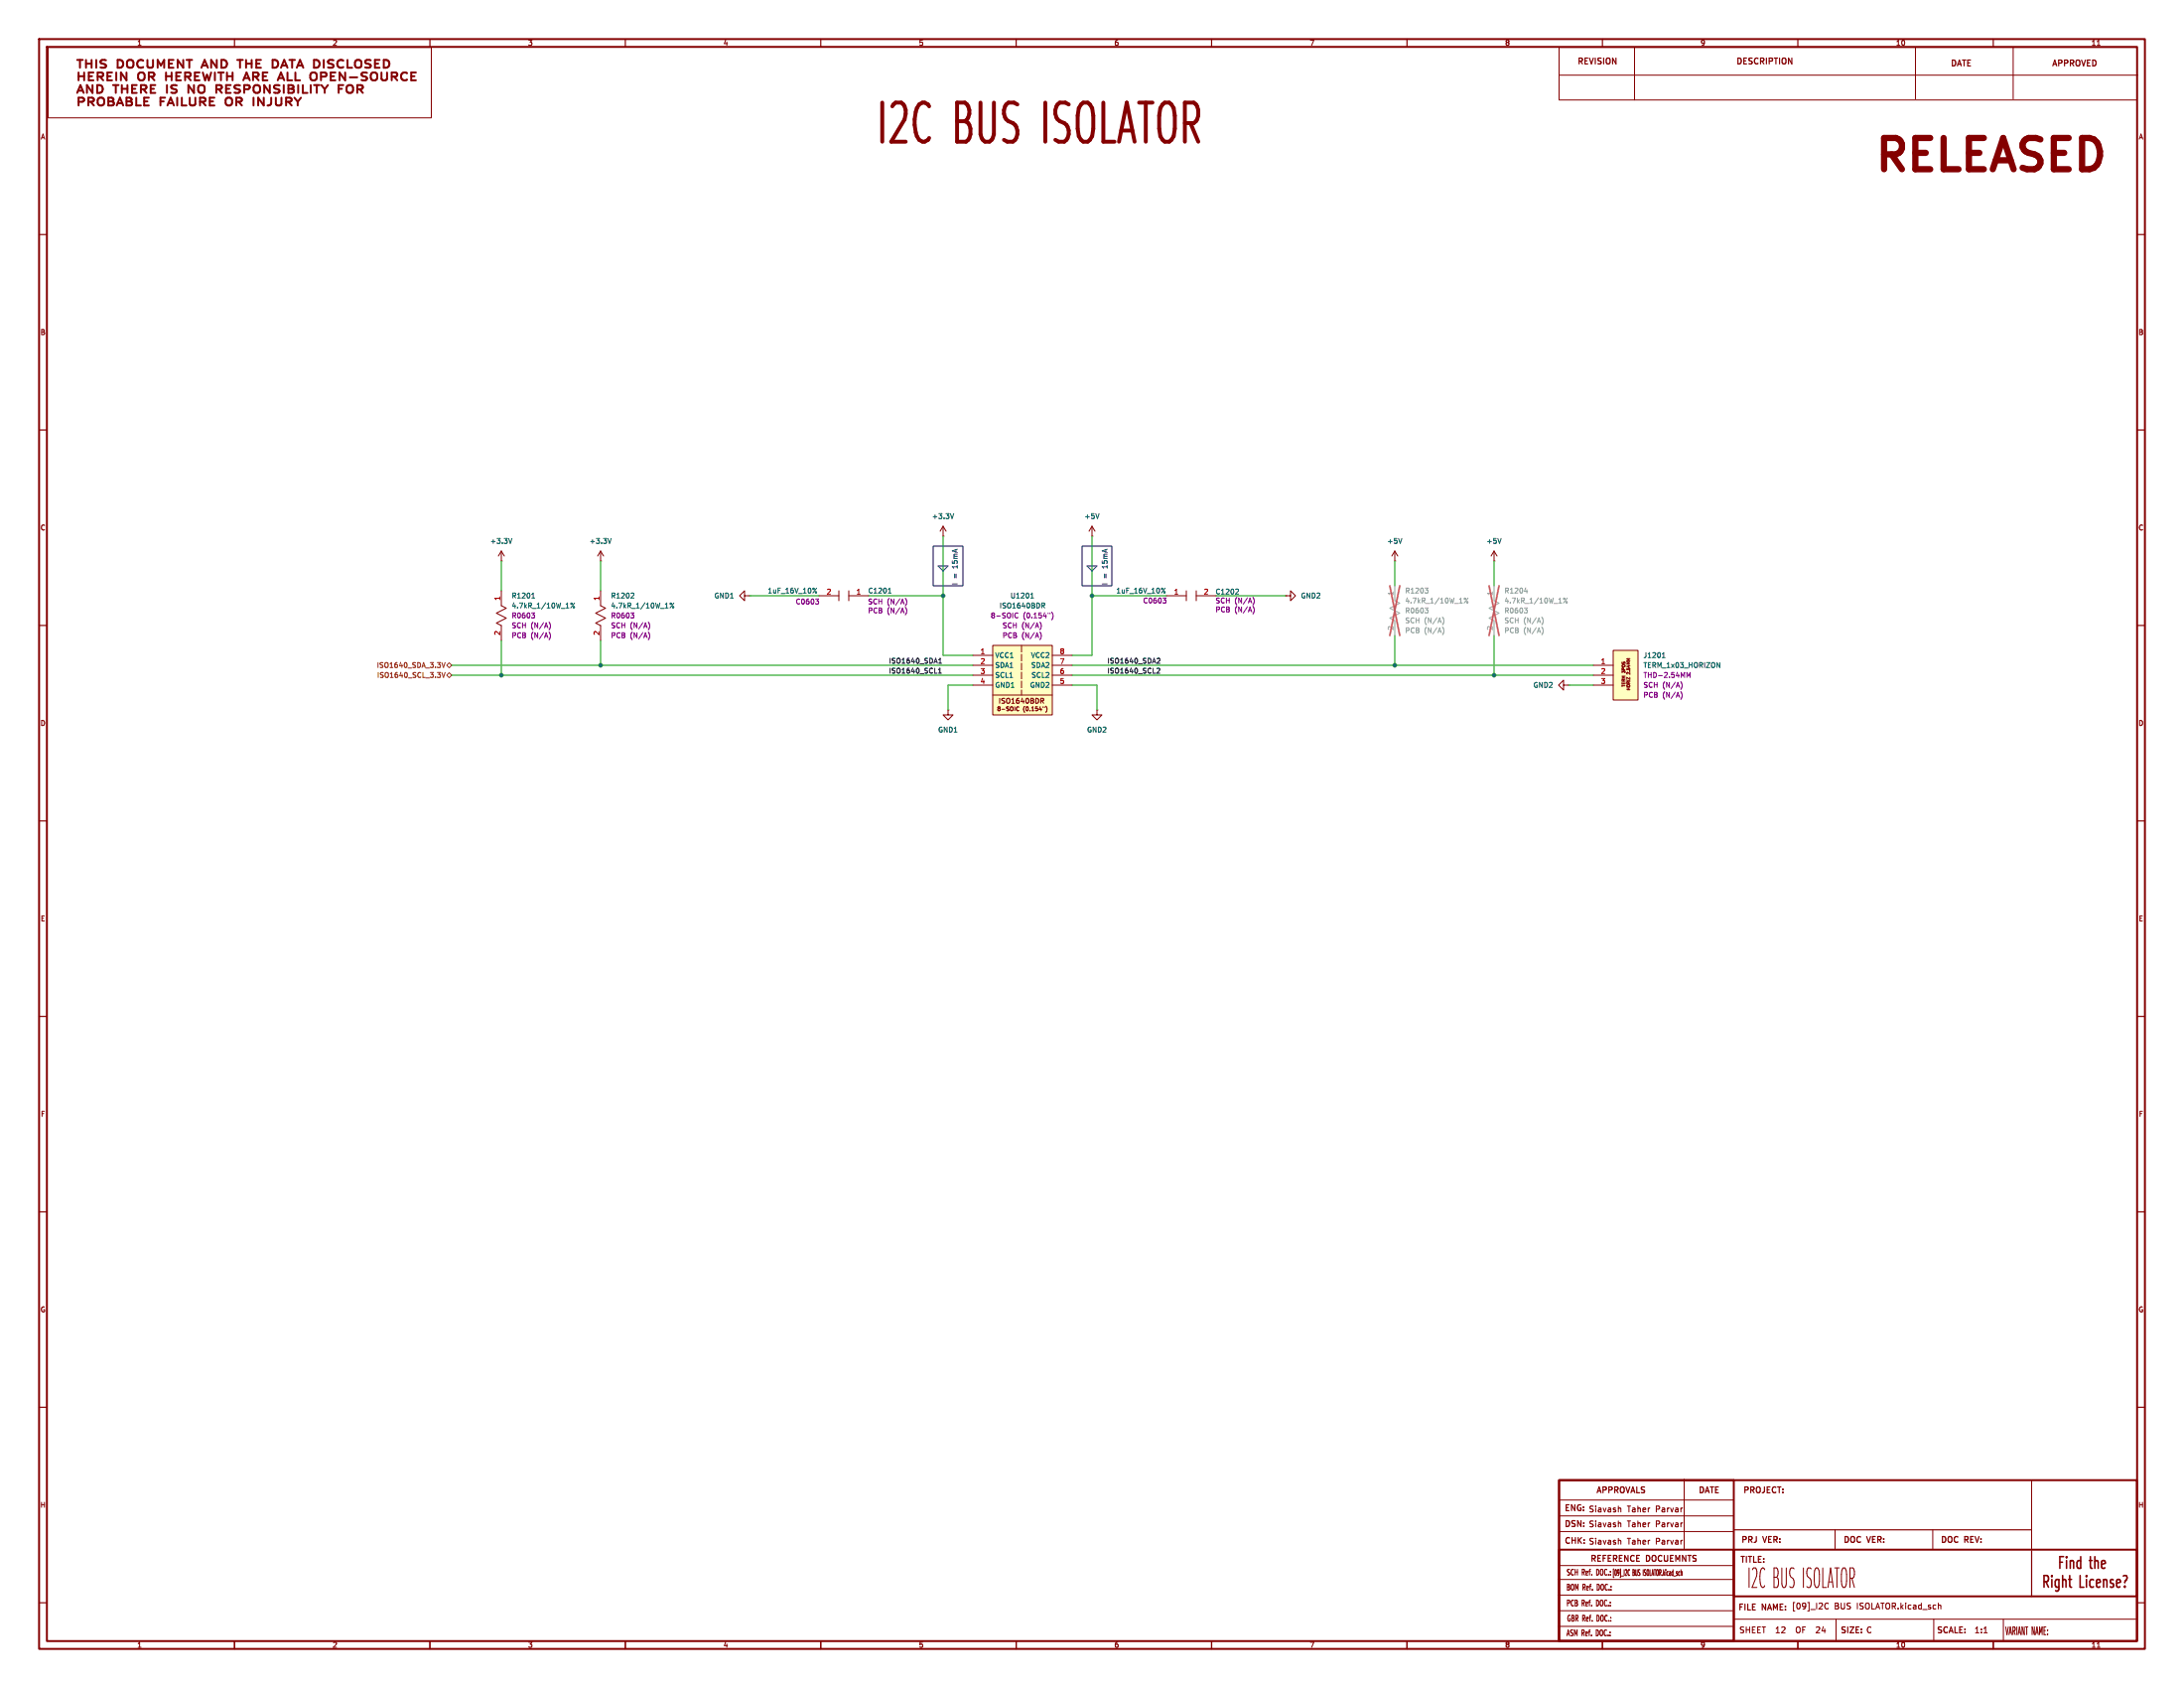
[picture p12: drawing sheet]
<svg xmlns="http://www.w3.org/2000/svg" width="559mm" height="432mm" viewBox="0 0 559 432" stroke-linecap="round" stroke-linejoin="round" font-family="sans-serif">
<g fill="none" stroke="#840000" stroke-width=".5">
<path d="M10 10h538.8v411.8h-538.8zM12 12h534.8v407.8h-534.8zM19.7 15.3h1.5M20.1 18.5v2M20.1 19.5h1.4M20.5 15.3v2M21.5 18.5v2M22 15.3v2M22 16.3h1.4M22.7 19.5h.9M23.4 15.3v2M23.9 18.5h-1.2v2"/>
<path d="M24.6 15.3v2M25 19.6l1.2-.1 .2-.6-.5-.4h-.9v2M25.6 19.6l.8 .9M27.1 15.4a1.04 1.04 0 0 0-1.4 .3l.2 .5 1.1 .4v.5a1.18 1.18 0 0 1-1.3 .1M27.5 19.5h.8M28.7 18.5h-1.2v2h1.2M29.7 18.5v2M30.1 15.3a1.07 1.07 0 0 1 1.4 1 1.07 1.07 0 0 1-1.4 1zM32.4 18.5v2l-1.5-2v2M32.6 15.6a.88 .88 0 0 1 .9-.3 .88 .88 0 0 1 .6 .7v.7a.85 .85 0 0 1-.8 .7 .85 .85 0 0 1-.8-.7zM36.6 15.5a.99 .99 0 0 0-1.5 .8 .99 .99 0 0 0 1.5 .8M37.7 15.3v1.6l.5 .4 .7-.1 .2-.3v-1.6"/>
<path d="M38.1 19.6l1.2-.1 .2-.6-.5-.4h-.9v2M38.7 19.6l.8 .9M40.3 17.3v-2l.9 1.5 .8-1.5v2M42.5 19.5h1.4M42.5 18.5v2M43.2 16.3h.8M43.9 18.5v2M44.4 15.3h-1.2v2h1.2M45.1 19.5h.8M46.3 18.5h-1.2v2M46.9 15.3v2l-1.4-2v2M47.4 19.6l1.2-.1 .2-.6-.5-.4h-.9v2"/>
<path d="M47.7 15.3h1.4M48 19.6l.8 .9M48.4 15.3v2M49.9 19.5h.8M51.1 18.5h-1.2v2M51.5 17.3l.9-2 .8 2M51.8 16.8h1.2M51.9 18.5l.6 2 .5-1.4 .4 1.4 .6-2M55 18.5v2M55.5 15.3v2l-1.5-2v2M55.8 18.5h1.4M56.5 18.5v2"/>
<path d="M56.6 15.3a1.07 1.07 0 0 1 1.5 1 1.07 1.07 0 0 1-1.5 1zM58.1 18.5v2M58.1 19.5h1.4M59.5 18.5v2M60.7 15.3h1.4M61.4 15.3v2M62.5 20h1.2M63 16.3h1.4M63 15.3v2M64.4 15.3v2M64.7 19.6l1.2-.1 .3-.6-.5-.4h-1v2M65.3 19.6l.9 .9"/>
<path d="M65.6 16.3h.8M66.8 15.3h-1.2v2h1.2M67.2 19.5h.9M68.4 18.5h-1.2v2M69.7 15.3a1.07 1.07 0 0 1 1.5 1 1.07 1.07 0 0 1-1.5 1zM71.3 20h1.2M71.9 17.3l.8-2 .9 2M72.1 16.8h1.2M73.6 18.5v2M74 15.3h1.5M74.7 15.3v2M75.6 18.5v2"/>
<path d="M75.9 17.3l.9-2 .8 2M76.2 16.8h1.2M80.3 15.3a1.07 1.07 0 0 1 1.5 1 1.07 1.07 0 0 1-1.5 1zM82.1 19.6l1.2-.1 .3-.6-.5-.4h-1v2M82.8 15.3v2M84.6 19.5h.9M85.3 15.4a1.04 1.04 0 0 0-1.4 .3l.2 .5 1.1 .4v.5a1.18 1.18 0 0 1-1.3 .1M85.8 18.5h-1.2v2M87.8 15.5a.99 .99 0 0 0-1.5 .8 .99 .99 0 0 0 1.5 .8M88.3 18.5v2l-1.4-2v2M88.9 15.3v2h1.2M89.5 19.8h1.9"/>
<path d="M90.9 15.6a.88 .88 0 0 1 .9-.3 .88 .88 0 0 1 .7 .7v.7a.85 .85 0 0 1-.9 .7 .85 .85 0 0 1-.8-.7zM93.9 18.6a1.04 1.04 0 0 0-1.4 .3l.2 .5 1.1 .4 .1 .4M94.9 15.4a1.04 1.04 0 0 0-1.5 .3l.3 .5 1 .4v.5a1.18 1.18 0 0 1-1.3 .1M95.9 16.3h.9M97.1 15.3h-1.2v2h1.2M97.6 18.5v1.7M98.2 15.3a1.07 1.07 0 0 1 1.4 1 1.07 1.07 0 0 1-1.4 1zM99 18.5v1.7M100.2 19.6l1.2-.1 .2-.6-.4-.4h-1v2M100.8 19.6l.8 .9M104.1 18.7a.99 .99 0 0 0-1.2 .1 .99 .99 0 0 0-.2 1.3M105.2 19.5h.9"/>
<path d="M106.4 18.5h-1.2v2h1.2M20.1 26l1.2-.1 .2-.5-.4-.4h-1v2M22.6 26l1.2-.1 .2-.5-.4-.4h-1v2M23.2 26l.8 1M25.1 25.3a.88 .88 0 0 1 .9-.3 .88 .88 0 0 1 .6 .7v.6a.85 .85 0 0 1-.8 .7 .85 .85 0 0 1-.8-.7zM27.7 25h.9l.4 .4-.1 .4-.3 .1 .5 .4-.2 .6-1.2 .1zM27.7 25.9h.9M28.9 21.8h1.4M29.9 27l.8-2 .8 2M30.1 26.4h1.2M32.4 25h.8l.5 .4-.1 .4-.4 .1 .6 .4-.2 .6-1.2 .1zM32.4 25.9h.8"/>
<path d="M34.9 25v2h1.2M35.5 20.3a1.19 1.19 0 0 1 .4-1.8 .82 .82 0 0 1 1.1 .7l-.1 1.1M36.9 25.9h.8M38.1 25h-1.2v2h1.2M41.1 25.9h.8M42.2 25h-1.1v2M42.8 27l.9-2 .8 2M43.1 26.4h1.2M45.3 25v2M46.5 25v2h1.2M48.6 25v1.6l.4 .4 .7-.1 .3-.3v-1.6M51.1 21.9a.97 .97 0 0 1 1.1 .2"/>
<path d="M51.2 26l1.2-.1 .2-.5-.5-.4h-.9v2M51.8 26l.8 1M52.2 23.5a.97 .97 0 0 1-1.1 .2M53.7 25.9h.8M54.9 25h-1.2v2h1.2M57.8 25.3a.88 .88 0 0 1 .9-.3 .88 .88 0 0 1 .7 .7v.6a.85 .85 0 0 1-.8 .7 .85 .85 0 0 1-.9-.7zM60.5 26l1.1-.1 .3-.5-.5-.4h-.9v2M60.9 22.8l.5 .4-.1 .4-.4 .2M61.1 26l.8 1M61.1 21.8l.3 .1M62.2 20.5l.9-2 .8 2M64.9 25v2"/>
<path d="M67.5 25v2l-1.4-2v2M69.4 25v1.4a.8 .8 0 0 1-1 .6M70.6 22.7l.7 .2 .2 .5-.4 .4h-.6M70.6 21.8l.9 .1M70.6 25v1.6l.5 .4 .7-.1 .2-.3v-1.6M71.1 20.5l.8-2 .8 2M73.2 26l1.2-.1 .2-.5-.5-.4h-.9v2M73.8 26l.8 1M75.3 25l.9 1M76.2 26v1M77 25l-.8 1M79.5 20.3a1.19 1.19 0 0 1 .5-1.8 .82 .82 0 0 1 1.1 .7l-.2 1.1"/>
<path d="M82.2 21.8l.9 1M83.1 22.8v1M83.9 21.8l-.8 1M95 20.3a1.19 1.19 0 0 1 .5-1.8 .82 .82 0 0 1 1 .7l-.1 1.1M398.9 378.6h147.8v41.2h-147.8zM398.9 378.6h44.7v41.2h-44.7zM398.9 396.4h44.7v23.4h-44.7zM443.6 396.4h103.1v12h-103.1z"/>
</g>
<g fill="none" stroke="#840000" stroke-width=".3">
<path d="M60 10v2M110 10v2M160 10v2M210 10v2M260 10v2M310 10v2M360 10v2M410 10v2M460 10v2M510 10v2M10 60h2M546.8 60h2"/>
<path d="M10 110h2M546.8 110h2M10 160h2M546.8 160h2M10 210h2M546.8 210h2M10 260h2M546.8 260h2M10 310h2M546.8 310h2M10 360h2M546.8 360h2"/>
<path d="M443.6 391.3h76.2M519.8 396.7v11.7M10 410h2M60 419.8v2M110 419.8v2M160 419.8v2M210 419.8v2M260 419.8v2M310 419.8v2M360 419.8v2M410 419.8v2M460 419.8v2"/>
<path d="M510 419.8v2M546.8 410h2"/>
</g>
<g fill="none" stroke="#840000" stroke-width=".25">
<path d="M12.3 12.1h98.1v18.1h-98.1zM398.9 12.1h147.8v13.5h-147.8zM398.9 19.2h148.1M418.2 12.1v13.5M490.1 12.1v13.2M515.1 12.1v13.2M536.6 11.6h.7M241.3 137.2h.1M241.3 134.6l-.8 1.3M241.3 134.6v2.6M241.3 134.6l.8 1.3M128.3 143.5h.1"/>
<path d="M128.3 151.1v3.8l1.2 .7-2.5 1.2 2.5 1.3-2.5 1.3 1.3 .6v3.8M128.3 141l-.8 1.2M128.3 141v2.5M128.3 141l.7 1.2M153.7 151.1v3.8l1.2 .7-2.5 1.2 2.5 1.3-2.5 1.3 1.3 .6v3.8M153.7 143.5h.1M153.7 141v2.5M153.7 141l-.8 1.2M153.7 141l.7 1.2M298.4 152.4h5.1M303.5 151.1v2.6M306.1 151.1v2.6"/>
<path d="M306.1 152.4h5M328.9 152.4h1.3v-1.3l1.3 1.3-1.3 1.3v-1.3M328.9 152.4h.1M356.9 143.5h.1M356.9 141l-.8 1.2M356.9 141v2.5M356.9 141l.7 1.2M382.3 143.5h.1M382.3 141l-.8 1.2M382.3 141v2.5M382.3 141l.7 1.2M242.6 181.6v1.3h1.2l-1.2 1.3-1.3-1.3h1.3"/>
<path d="M242.6 181.6h.1M280.7 181.6v1.3h1.2l-1.2 1.3-1.3-1.3h1.3M280.7 181.6h.1M430.9 378.4v17.8M519.8 378.6v17.6M398.9 383.7h44.7M398.9 387.8h44.7M398.9 391.8h44.7M414.3 385.8l.4 .2v.8M414.3 389.6l.4 .2v.8M414.3 394l.4 .2v.8M469.5 391.3v4.9"/>
<path d="M494.5 391.3v4.9M398.7 404h44.7M398.7 408h44.7M398.7 412h44.7M398.7 416h44.7M398.9 400.5h44.7M416.8 401.5l.2 .2M417 402.9l-.2 .1M443.6 414.2h102.9M459.8 416.2l-.2 .5 .2 .9M465.4 416.2l-.7 .1M465.5 416.8l-.8 .9h.9"/>
<path d="M466.9 410.9l.3 .6 .6-.1M467.8 410.2h-.6l-.3 .5M469.8 414.2v5.3M494.8 414.2v5.3M496 410.7h.5l.1 .9M507.6 417.7h.9M512.6 414.2v5.4M536.6 421.4h.7"/>
</g>
<g fill="none" stroke="#840000" stroke-width=".4">
<path d="M527 399.6h.7M528 398.2h-1v3M528.8 398.2v.3M528.8 399.2v2M529.7 399.2v2M529.7 399.5l.3-.3 .5 .1 .1 1.9M532.4 399.3l-.2-.1-.6 .1-.2 1.3M532.4 398.2v3M534.6 399.2h.7M534.8 398.2v2.6M536 399.5l.3-.3 .5 .1v1.9M536 398.2v3"/>
<path d="M523 403v3M523.5 404.6l.6 1.4M525 404v2M525.9 405.7l.3 .3 .6-.1M526.8 404v2.5a.52 .52 0 0 1-.3 .4 .52 .52 0 0 1-.6 0M527.8 403v3M528.3 404l.3 .5M537.7 400.2l1-.3-.1-.6-.2-.1-.6 .1-.1 1.5M538.3 404.2l.2-.2 .5 .2 .1 1.8M538.6 401.1l-.6 .1M540.5 404h-.3l-.3 .5 .1 .4 .5 .1M540.8 405.6l-.3 .4-.6-.1"/>
<path d="M541.6 405.6l.2 .4 .6-.1M543.7 405.7v.3"/>
</g>
<g fill="none" stroke="#006464" stroke-width=".25">
<path d="M131 137.7l-.4 1.3M156.4 137.7l-.4 1.3M244 131.4l-.4 1.3M358.7 137.7l-.4 1.3M384.1 137.7l-.4 1.3M136.1 153h.7M136.2 152l.2-.3v1.3M147 154.2l-1 1.3M161.9 151.7l.3 .3-.1 .3-.7 .7h.8M172.4 154.2l-1 1.3M298.1 150.4l-.9 1.3M316.6 150.7l.3 .2-.1 .3-.7 .8h.8"/>
<circle cx="146.2" cy="154.4" r=".18"/>
<circle cx="146.8" cy="155.3" r=".18"/>
<circle cx="171.6" cy="154.4" r=".18"/>
<circle cx="172.2" cy="155.3" r=".18"/>
<circle cx="297.9" cy="151.5" r=".18"/>
</g>
<path d="M356.9 149.9v3.8l1.2 .6-2.5 1.3 2.5 1.2-2.5 1.3 1.3 .7v3.8M364.6 155.5h.8l-.4 .5M365.1 156l.3 .2-.3 .6M369.1 157.9a1.46 1.46 0 0 1 0 1.9M369.1 160.4a1.46 1.46 0 0 1 0 2" fill="none" stroke="#a1a1a1" stroke-width=".25"/>
<g fill="none" stroke="#989898" stroke-width=".25">
<path d="M364.6 150.4h.8l-.4 .5M365.1 150.9l.3 .3-.3 .5M375.6 153l-1 1.2"/>
<circle cx="374.8" cy="153.2" r=".18"/>
<circle cx="375.4" cy="154.1" r=".18"/>
</g>
<path d="M355.6 149.9l2.5 12.7M358.1 149.9l-2.5 12.7" fill="none" stroke="#e65255" stroke-width=".46"/>
<path d="M136 156.8h.8l-.4 .5M136.5 157.3l.3 .2-.3 .6M140.5 159.1a1.46 1.46 0 0 1 0 2M161.4 156.8h.8l-.4 .5M161.9 157.3l.3 .2-.3 .6M165.9 159.1a1.46 1.46 0 0 1 0 2M297.5 153h.8l-.4 .5M298.1 153.5l.2 .2-.2 .5M320.6 152.8a1.46 1.46 0 0 1 0 1.9M320.6 155.1a1.46 1.46 0 0 1 0 1.9M140.5 161.7a1.46 1.46 0 0 1 0 1.9M165.9 161.7a1.46 1.46 0 0 1 0 1.9" fill="none" stroke="#840084" stroke-width=".25"/>
<path d="M254 165.1h15.2v17.8h-15.2z" fill="#ffffc2"/>
<g fill="none" stroke="#840000" stroke-width=".25">
<path d="M190.5 152.4v-1.3l-1.3 1.3 1.3 1.3v-1.3h1.3M191.8 152.4h.1M209.5 152.4h5.1M214.6 151.1v2.6M217.2 151.1v2.6M217.2 152.4h5M248.9 167.6h5.1M248.9 170.2h5.1M248.9 172.7h5.1M248.9 175.3h5.1M254 165.1h15.2v17.8h-15.2zM254 177.8h15.2"/>
<path d="M266.3 178.6h.5l.2 .3-.1 .3-.6 .1M266.6 179.3l.4 .6M269.2 167.6h5.1M269.2 170.2h5.1M269.2 172.7h5.1M269.2 175.3h5.1M260.1 181.6l.3 .2 .3-.1M260.4 180.8l-.3 .2M260.5 180.8l.2 .1M267.3 180.8v.2M267.6 180.7a1.18 1.18 0 0 1 0 1.5"/>
</g>
<path d="M261.4 165.1v12.7" fill="none" stroke="#840000" stroke-width=".25" stroke-dasharray="1.7 .6"/>
<g fill="none" stroke="#006464" stroke-width=".25">
<path d="M208.9 150.4l-.9 1.3M227.3 151.7h.7M227.4 150.7l.2-.3v1.3M263.7 153h.8M263.9 152l.2-.3v1.3M266.5 154.2h.5l.3 .3-.1 .4h-.7M266.9 154.9l.4 .6"/>
<circle cx="208.8" cy="151.5" r=".18"/>
</g>
<path d="M208.7 153.2h.8l-.5 .5M209.2 153.7l.3 .3-.3 .5M231.6 153.1a1.46 1.46 0 0 1 0 1.9M231.6 155.3a1.46 1.46 0 0 1 0 2M259.8 157.9l.3 .2 .3-.2M260.4 156.9l-.3-.1-.3 .2M266.1 159.2a1.47 1.47 0 0 1 0 1.9M268.7 156.8v.2M269.1 156.6a1.46 1.46 0 0 1 0 1.9M266.1 161.7a1.46 1.46 0 0 1 0 1.9" fill="none" stroke="#840084" stroke-width=".25"/>
<path d="M412.7 166.4h6.4v12.7h-6.4z" fill="#ffffc2"/>
<g fill="none" stroke="#840000" stroke-width=".25">
<path d="M279.4 137.2h.1M279.4 134.6l-.8 1.3M279.4 134.6v2.6M279.4 134.6l.8 1.3M400 175.3v-1.3l-1.2 1.3 1.2 1.2v-1.2h1.3M401.3 175.3h.1M407.7 170.2h5M407.7 172.7h5M407.7 175.3h5M412.7 166.4h6.4v12.7h-6.4zM415 174.6v.4h.8v-.4M415 175.2v.4"/>
<path d="M415 175.4h.8M415.1 169.4l.1 .4 .3-.4M415.1 170.2l.6-.1 .1 .3-.7 .2zM415.3 170.9l-.2 .1-.1 .3h.8M415.3 171.7v.2l-.3-.3v.5M415.3 170.9l.1 .1M415.4 174.7v.3M415.4 171v.3M415.4 171.7h-.1M415.4 171.7h.3M415.4 174.3v-.4h-.3l-.1 .4h.8M415.5 169.4h.2"/>
<path d="M415.5 169.4h.1M415.7 171.7h.1M415.7 169.4h.1M415.7 169.4v.4M415.7 171.7v.4M415.8 173.8l-.4 .3M415.8 173h-.8l.6 .2-.6 .3h.8M416.2 176.4h.8M416.2 176h.8M416.2 171v.3l.4 .1v-.4h.3v.4M416.2 174.1h.8M416.3 175.3l.6-.1 .1 .3-.6 .1z"/>
<path d="M416.5 170.3h.5M416.6 176v.4M416.6 174.8v-.3l-.3-.1-.1 .4h.8M416.8 170.2v.4l-.6-.1M417 171.7h.1M417 172v.5l-.5-.5-.3 .2 .1 .2M417 169.4h-.8l.6 .2-.6 .3h.8M417 173.3v.5l-.8-.5v.5M417 174.4l-.4 .3M417 168.5h-.8l.6 .2-.6 .3h.8"/>
</g>
<path d="M281.2 131.4l-.4 1.3M425.3 168.2h.7M425.4 167.3l.3-.4v1.3M439.3 169.5l.7 1.3v-1.3" fill="none" stroke="#006464" stroke-width=".25"/>
<path d="M430 174.4a1.46 1.46 0 0 1 0 1.9M430 176.9a1.46 1.46 0 0 1 0 2M431.6 173.3v-1.3l.4 .9 .5-.9v1.3" fill="none" stroke="#840084" stroke-width=".25"/>
<path d="M382.3 149.9v3.8l1.2 .6-2.5 1.3 2.5 1.2-2.5 1.3 1.3 .7v3.8M390 155.5h.8l-.4 .5M390.5 156l.3 .2-.3 .6M394.5 157.9a1.46 1.46 0 0 1 0 1.9M394.5 160.4a1.46 1.46 0 0 1 0 2" fill="none" stroke="#a1a1a1" stroke-width=".25"/>
<g fill="none" stroke="#989898" stroke-width=".25">
<path d="M390.1 151.3h.7M390.7 150.9v.8M401 153l-1 1.2"/>
<circle cx="400.2" cy="153.2" r=".18"/>
<circle cx="400.8" cy="154.1" r=".18"/>
</g>
<path d="M381 149.9l2.5 12.7M383.5 149.9l-2.5 12.7" fill="none" stroke="#e65255" stroke-width=".46"/>
<path d="M113 172l.5 1.3 .4-1.3M113 169.5l.5 1.3 .4-1.3M114.3 172.7l.6-.6 .7 .6-.7 .7zM114.3 170.2l.6-.7 .7 .7-.7 .6z" fill="none" stroke="#725600" stroke-width=".25"/>
<path d="M240.1 172.2h.8M240.1 171.3l.4-.4v1.3M240.2 169.7h.7M240.2 168.8l.4-.4v1.3M296.1 171l.4-.1 .2 .4-.8 .9h.8M296.3 168.4l.4 .1 .1 .3-.8 .9h.8" fill="none" stroke="#0f0f0f" stroke-width=".25"/>
<path d="M238.8 139.7h7.6v10.2h-7.6zM276.9 139.7h7.6v10.2h-7.6zM240 144.8h2.6l-1.3 1.3zM278.1 144.8h2.6l-1.3 1.3z" fill="none" stroke="#0000c2" stroke-width=".25"/>
<g fill="none" stroke="#009600" stroke-width=".25">
<path d="M241.3 137.2v30.4h7.6M279.4 137.2v30.4h-5.1M128.3 143.5v7.6M153.7 143.5v7.6M191.8 152.4h17.7M222.2 152.4h19.1M279.4 152.4h19M311.1 152.4h17.8M356.9 143.5v6.4M382.3 143.5v6.4M115.6 170.2h133.3M115.6 172.7h133.3"/>
<path d="M128.3 163.8v8.9M153.7 163.8v6.4M248.9 175.3h-6.3v6.3M274.3 170.2h133.4M274.3 175.3h6.4v6.3M274.3 172.7h133.4M356.9 162.6v7.6M382.3 162.6v10.1M401.3 175.3h6.4"/>
</g>
<g fill="#009600" stroke="#009600" stroke-width=".25">
<circle cx="153.7" cy="170.2" r=".46"/>
<circle cx="241.3" cy="152.4" r=".46"/>
<circle cx="128.3" cy="172.7" r=".46"/>
<circle cx="356.9" cy="170.2" r=".46"/>
<circle cx="279.4" cy="152.4" r=".46"/>
<circle cx="382.3" cy="172.7" r=".46"/>
</g>
<text font-size="13.9" fill="#840000" x="223.6" y="38.2">I2C BUS ISOLATOR</text>
<text font-size="11.1" fill="#840000" x="478" y="46.1">RELEASED</text>
<text font-size="7" fill="#840000" x="446.9" y="406.6">I2C BUS ISOLATOR</text>
<g font-size="4.2" fill="#840000">
<text x="522.9" y="404.3">the</text>
<text x="529.9" y="404.3">Right</text>
<text x="541.6" y="404.3">License?</text>
</g>
<g font-size="2.8" fill="#840000">
<text x="19.2" y="23">THIS</text>
<text x="30.2" y="23">DOCUMENT</text>
<text x="53" y="23">AND</text>
<text x="63.1" y="23">THE</text>
<text x="72.8" y="23">DATA</text>
<text x="84.4" y="23">DISCLOSED</text>
<text x="513" y="418.5">VARIANT NAME:</text>
</g>
<g font-size="2.1" fill="#840000">
<text x="403.5" y="16.9">REVISION</text>
<text x="444.1" y="16.9">DESCRIPTION</text>
<text x="499" y="17.4">DATE</text>
<text x="524.9" y="17.4">APPROVED</text>
<text x="408.3" y="382.4">APPROVALS</text>
<text x="434.5" y="382.4">DATE</text>
<text x="445.9" y="382.4">PROJECT:</text>
<text x="400.2" y="386.9">ENG: Siavash</text>
<text x="416.3" y="387.1">Taher</text>
<text x="423.6" y="387.1">Parvar</text>
<text x="400.2" y="391">DSN: Siavash</text>
<text x="400.2" y="395.3">CHK: Siavash</text>
<text x="416.3" y="390.9">Taher</text>
<text x="416.3" y="395.3">Taher</text>
<text x="423.6" y="390.9">Parvar</text>
<text x="423.6" y="395.3">Parvar</text>
<text x="445.4" y="395.1">PRJ</text>
<text x="451.3" y="395.1">VER:</text>
<text x="471.6" y="395.1">DOC</text>
<text x="477.9" y="395.1">VER:</text>
<text x="496.4" y="395.1">DOC</text>
<text x="502.8" y="395.1">REV:</text>
<text x="406.8" y="399.9">REFERENCE</text>
<text x="421.3" y="399.9">DOCUEMNTS</text>
<text x="445.1" y="400.2">TITLE:</text>
<text x="400.7" y="407.1">BOM Ref. DOC.:</text>
<text x="400.7" y="403.3">SCH Ref. DOC.:[09]_I2C</text>
<text x="417.8" y="403.3">BUS ISOLATOR.kicad_sch</text>
<text x="400.7" y="411.2">PCB Ref. DOC.:</text>
<text x="444.6" y="412.3">FILE</text>
<text x="450.9" y="412.3">NAME: [09]_I2C</text>
<text x="469.3" y="411.9">BUS</text>
<text x="475.1" y="411.9">ISOLATOR.kicad_sch</text>
<text x="400.7" y="418.8">ASM Ref. DOC.:</text>
<text x="400.8" y="415.1">GBR Ref. DOC.:</text>
<text x="444.9" y="418">SHEET</text>
<text x="454.6" y="418">12</text>
<text x="460.4" y="418">OF</text>
<text x="466.1" y="418">24</text>
<text x="470.8" y="418.2">SIZE: C</text>
<text x="495.4" y="418.2">SCALE:</text>
<text x="505.1" y="418">1:1</text>
</g>
<g font-size="1.8" fill="#840000">
<text x="35" y="11.9">1</text>
<text x="85" y="11.9">2</text>
<text x="135" y="11.9">3</text>
<text x="185" y="11.9">4</text>
<text x="235" y="11.9">5</text>
<text x="285" y="11.9">6</text>
<text x="335" y="11.9">7</text>
<text x="385" y="11.9">8</text>
<text x="435" y="11.9">9</text>
<text x="485" y="11.9">10</text>
<text x="535" y="11.9">11</text>
<text x="10.3" y="35.9">A</text>
<text x="547.1" y="35.9">A</text>
<text x="10.3" y="85.9">B</text>
<text x="547.1" y="85.9">B</text>
<text x="10.3" y="135.9">C</text>
<text x="547.1" y="135.9">C</text>
<text x="10.3" y="185.9">D</text>
<text x="255.4" y="180.2">ISO1640BDR</text>
<text x="547.1" y="185.9">D</text>
<text x="10.3" y="235.9">E</text>
<text x="547.1" y="235.9">E</text>
<text x="10.3" y="285.9">F</text>
<text x="547.1" y="285.9">F</text>
<text x="10.3" y="335.9">G</text>
<text x="547.1" y="335.9">G</text>
<text x="10.2" y="385.9">H</text>
<text x="547" y="385.9">H</text>
<text x="35" y="421.7">1</text>
<text x="85" y="421.7">2</text>
<text x="135" y="421.7">3</text>
<text x="185" y="421.7">4</text>
<text x="235" y="421.7">5</text>
<text x="285" y="421.7">6</text>
<text x="335" y="421.7">7</text>
<text x="385" y="421.7">8</text>
<text x="435" y="421.7">9</text>
<text x="485" y="421.7">10</text>
<text x="535" y="421.7">11</text>
</g>
<g font-size="1.8" fill="#006464">
<text x="238.4" y="132.9">+3.3V</text>
<text x="277.4" y="132.9">+5V</text>
<text x="125.3" y="139.3">+3.3V</text>
<text x="150.7" y="139.3">+3.3V</text>
<text x="354.8" y="139.3">+5V</text>
<text x="380.2" y="139.3">+5V</text>
<text x="130.8" y="153.3">R1201</text>
<text x="130.8" y="155.8">4.7kR_1/10W_1%</text>
<text x="156.2" y="153.3">R1202</text>
<text x="156.2" y="155.8">4.7kR_1/10W_1%</text>
<text x="182.7" y="153.3">GND1</text>
<text x="196.3" y="152">1uF_16V_10%</text>
<text x="222" y="152">C1201</text>
<text x="255.6" y="155.8">ISO1640BDR</text>
<text x="258.4" y="153.3">U1201</text>
<text x="285.5" y="152">1uF_16V_10%</text>
<text x="310.9" y="152.2">C1202</text>
<text x="332.7" y="153.3">GND2</text>
<text x="254.5" y="168.5">VCC1</text>
<text x="254.5" y="171">SDA1</text>
<text x="254.5" y="173.6">SCL1</text>
<text x="263.7" y="168.5">VCC2</text>
<text x="263.8" y="171">SDA2</text>
<text x="263.8" y="173.6">SCL2</text>
<text x="420.4" y="171">TERM_1x03_HORIZON</text>
<text x="420.4" y="168.5">J1201</text>
<text x="254.5" y="176.1">GND1</text>
<text x="263.4" y="176.1">GND2</text>
<text x="392.2" y="176.1">GND2</text>
<text x="239.9" y="187.6">GND1</text>
<text x="278" y="187.6">GND2</text>
</g>
<g font-size="1.8" fill="#0000c2">
<text x="245.2" y="149.8" transform="rotate(-90 245.2 149.8)">I</text>
<text x="245.2" y="148" transform="rotate(-90 245.2 148)">=</text>
<text x="245.2" y="145.3" transform="rotate(-90 245.2 145.3)">15mA</text>
<text x="283.6" y="149.8" transform="rotate(-90 283.6 149.8)">I</text>
<text x="283.6" y="148" transform="rotate(-90 283.6 148)">=</text>
<text x="283.6" y="145.3" transform="rotate(-90 283.6 145.3)">15mA</text>
</g>
<g font-size="1.8" fill="#a90000">
<text x="128" y="153.7" transform="rotate(-90 128 153.7)">1</text>
<text x="153.4" y="153.7" transform="rotate(-90 153.4 153.7)">1</text>
<text x="211.4" y="152.1">2</text>
<text x="219" y="152.1">1</text>
<text x="300.3" y="152.1">1</text>
<text x="307.9" y="152.1">2</text>
<text x="128" y="162.6" transform="rotate(-90 128 162.6)">2</text>
<text x="153.4" y="162.6" transform="rotate(-90 153.4 162.6)">2</text>
<text x="250.8" y="167.4">1</text>
<text x="271.1" y="167.4">8</text>
<text x="250.8" y="169.9">2</text>
<text x="250.8" y="172.5">3</text>
<text x="271.1" y="172.5">6</text>
<text x="271.1" y="169.9">7</text>
<text x="409.5" y="169.9">1</text>
<text x="409.5" y="172.5">2</text>
<text x="250.8" y="175">4</text>
<text x="271.1" y="175">5</text>
<text x="409.5" y="175">3</text>
</g>
<g font-size="1.8" fill="#840084">
<text x="203.5" y="154.8">C0603</text>
<text x="222" y="154.8">SCH</text>
<text x="227" y="154.8">(N/A)</text>
<text x="292.4" y="154.5">C0603</text>
<text x="310.9" y="154.5">SCH</text>
<text x="315.9" y="154.5">(N/A)</text>
<text x="130.8" y="158.3">R0603</text>
<text x="130.8" y="160.9">SCH</text>
<text x="135.8" y="160.9">(N/A)</text>
<text x="156.2" y="158.3">R0603</text>
<text x="156.2" y="160.9">SCH</text>
<text x="161.2" y="160.9">(N/A)</text>
<text x="222" y="157.1">PCB</text>
<text x="227" y="157.1">(N/A)</text>
<text x="253.4" y="158.3">8-SOIC</text>
<text x="256.4" y="160.9">SCH</text>
<text x="261.4" y="160.9">(N/A)</text>
<text x="261.8" y="158.3">(0.154&quot;)</text>
<text x="310.9" y="156.8">PCB</text>
<text x="315.9" y="156.8">(N/A)</text>
<text x="130.8" y="163.4">PCB</text>
<text x="135.8" y="163.4">(N/A)</text>
<text x="156.2" y="163.4">PCB</text>
<text x="161.2" y="163.4">(N/A)</text>
<text x="256.4" y="163.4">PCB</text>
<text x="261.4" y="163.4">(N/A)</text>
<text x="420.4" y="173.6">THD-2.54MM</text>
<text x="420.4" y="176.1">SCH</text>
<text x="420.4" y="178.7">PCB</text>
<text x="425.4" y="176.1">(N/A)</text>
<text x="425.4" y="178.7">(N/A)</text>
</g>
<g font-size="1.8" fill="#aaa">
<text x="356.6" y="152.5" transform="rotate(-90 356.6 152.5)">1</text>
<text x="382" y="152.5" transform="rotate(-90 382 152.5)">1</text>
<text x="356.6" y="161.4" transform="rotate(-90 356.6 161.4)">2</text>
<text x="382" y="161.4" transform="rotate(-90 382 161.4)">2</text>
</g>
<g font-size="1.8" fill="#989898">
<text x="359.4" y="152">R1203</text>
<text x="359.4" y="154.5">4.7kR_1/10W_1%</text>
<text x="384.8" y="152">R1204</text>
<text x="384.8" y="154.5">4.7kR_1/10W_1%</text>
</g>
<g font-size="1.8" fill="#a1a1a1">
<text x="359.4" y="157.1">R0603</text>
<text x="359.4" y="159.6">SCH</text>
<text x="364.4" y="159.6">(N/A)</text>
<text x="384.8" y="157.1">R0603</text>
<text x="384.8" y="159.6">SCH</text>
<text x="389.8" y="159.6">(N/A)</text>
<text x="359.4" y="162.2">PCB</text>
<text x="364.4" y="162.2">(N/A)</text>
<text x="384.8" y="162.2">PCB</text>
<text x="389.8" y="162.2">(N/A)</text>
</g>
<g font-size="1.8" fill="#725600">
<text x="96.3" y="171">ISO1640_SDA_3.3V</text>
<text x="96.4" y="173.6">ISO1640_SCL_3.3V</text>
</g>
<g font-size="1.8" fill="#0f0f0f">
<text x="227.3" y="169.8">ISO1640_SDA1</text>
<text x="227.3" y="172.4">ISO1640_SCL1</text>
<text x="283.2" y="172.4">ISO1640_SCL2</text>
<text x="283.2" y="169.8">ISO1640_SDA2</text>
</g>
<g font-size="1.4" fill="#840000">
<text x="255" y="182.1">8-SOIC</text>
<text x="261.8" y="182.1">(0.154&quot;)</text>
</g>
</svg>
